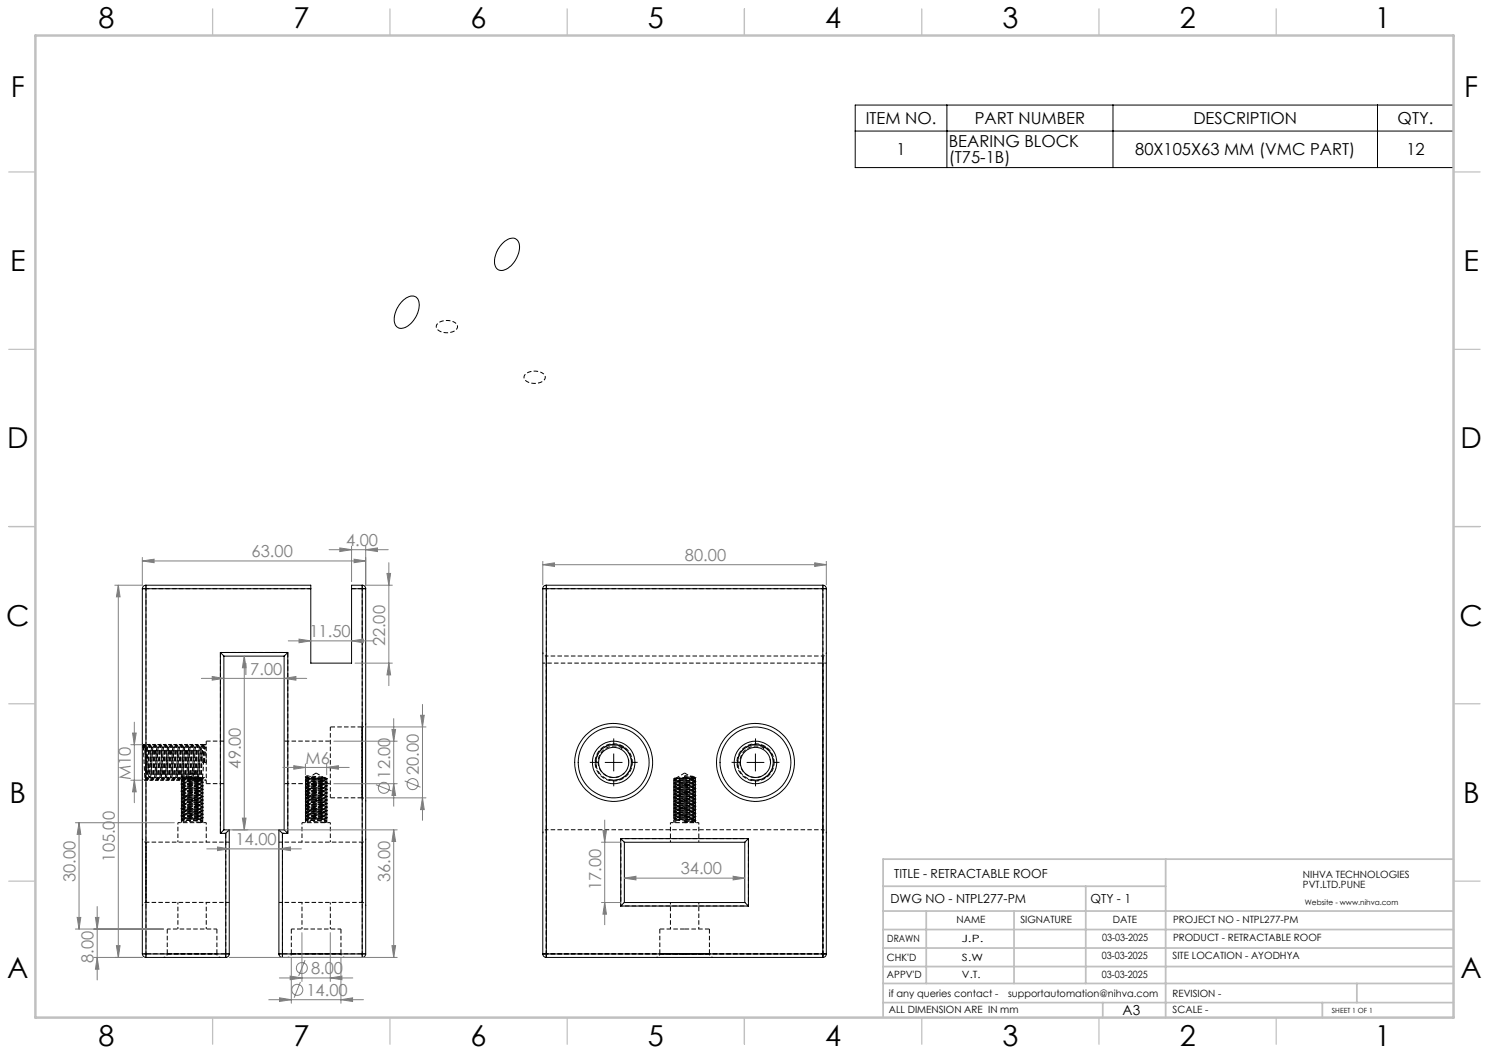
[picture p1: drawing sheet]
<svg xmlns="http://www.w3.org/2000/svg" width="420mm" height="297mm" viewBox="0 0 420 297" stroke-linecap="round" stroke-linejoin="round" font-family="sans-serif">
<g fill="none" stroke="#000" stroke-width=".28" stroke-dasharray="1.3 .6" stroke-dashoffset=".7" stroke-linecap="butt">
<path d="M128.2 90.9a4 4 0 0 0-5.1 .9 1.9 1.9 0 0 0 2.1 2 3.2 3.2 0 0 0 3.9-1.6l-.3-.7-.6-.6M152.9 105.2a4 4 0 0 0-5 .9 1.9 1.9 0 0 0 2 2 3.2 3.2 0 0 0 3.9-1.6l-.2-.7-.7-.6M154.1 166h78M81.2 184h-19M154.1 185h78M54.2 219.5l2.5-.2-5-.5M89.2 219.5l2.5-.2-5-.5M102.2 215v10v-20v10M168 215a5.1 5.1 0 0 1 7.4-4.5 5.1 5.1 0 0 1 .7 8.6 5.1 5.1 0 0 1-8-3.3v-1.3M208 215a5.1 5.1 0 0 1 7.4-4.5 5.1 5.1 0 0 1 .7 8.6 5.1 5.1 0 0 1-8-3.3v-1.3M40.2 220.3a1 1 0 0 1 .7-1M41.2 237.5v17"/>
<path d="M50.2 232v5.5M51.8 223.6l4.9 .4-5 .5 5 .5-5 .5 5 .5-5 .5 5 .5-5 .5 5 .5-5 .5 5 .5-5 .5 5 .5-5 .5M58.2 237.5v-5.5M85.2 232v5.5M86.8 223.6l4.9 .4-5 .5 5 .5-5 .5 5 .5-5 .5 5 .5-5 .5 5 .5-5 .5 5 .5-5 .5 5 .5-5 .5M93.2 237.5v-5.5M102.2 237.5v17M154.1 234h78M175.1 236.5v19M189.1 232v5.5M197.1 237.5v-5.5M211.1 236.5h-36"/>
<path d="M41.2 254.5v-17M50.2 254.5v7.5M85.2 254.5v7.5M102.2 254.5v-17M175.1 255.5h36M189.1 254.5v7.5M211.1 255.5v-19M58.2 262v-7.5M93.2 262v-7.5M154.1 269h78M197.1 262v-7.5M232.1 269h-78"/>
</g>
<path d="M41.2 166h46.5M58.2 215l-.4-4.2-.4 4.2M93.2 205v20M175.5 210.9a4.5 4.5 0 0 0-6.8 3.4 4.5 4.5 0 0 0 6 4.7M215.5 210.9a4.5 4.5 0 0 0-6.8 3.4 4.5 4.5 0 0 0 6 4.7M51.2 220.2l6-.5-6.1-.5M86.2 220.2l6-.5-6.1-.5" fill="none" stroke="#000" stroke-width=".28" stroke-dasharray="1.3 .6" stroke-dashoffset=".2" stroke-linecap="butt"/>
<g fill="none" stroke="#000" stroke-width=".28" stroke-dasharray="1.3 .6" stroke-dashoffset=".3" stroke-linecap="butt">
<path d="M40.4 210.4l-.2-.6M40.6 210l-.1 .6M40.8 210l-.1 .6M42.1 210l-.7 10.1M42.3 210l-.7 10.1M43.6 210l-.7 10.1M43.8 210l-.7 10.1M45.1 210l-.7 10.1M46.6 210l-.7 10.1M48.1 210l-.7 10.1M49.6 210l-.7 10.1M49.8 210l-.7 10.1"/>
<path d="M51.1 210l-.7 10.1M52.6 210l-.7 10.1M54.1 210l-.7 10.1M54.2 219.5l-2.5 .3M54.2 219.5h-2.5M55.6 210l-.7 10.1M56.7 219.5h-2.5M57.1 210l-.7 10.1M57.3 210l-.7 10.1M58.2 209v12M89.2 219.5l-2.5 .3M89.2 219.5h-2.5"/>
<path d="M91.7 219.5h-2.5M178.4 215a5.3 5.3 0 0 0-7.7-4.6 5.3 5.3 0 0 0-.6 8.9 5.3 5.3 0 0 0 8.2-3.5l.1-.8M193.1 219.5l2.5 .3M218.4 215a5.2 5.2 0 0 0-7.7-4.6 5.2 5.2 0 0 0-.6 8.9 5.2 5.2 0 0 0 8.2-3.5l.1-.8M41.2 237.5h23.5M41.4 220.1l-.8-10.1M41.6 220.1l-.8-10.1M42.9 220.1l-.8-10.1M44.4 220.1l-.8-10.1M44.6 220l-.7-10M45.9 220.1l-.8-10.1M46.1 220.1l-.7-10.1"/>
<path d="M47.4 220.1l-.8-10.1M48.9 220.1l-.8-10.1M49.1 220.1l-.7-10.1M50.4 220.1l-.8-10.1M51.2 231.2l6-.5-6-.5M51.2 230.2l6-.5-5.9-.4M51.2 229.2l6-.5-5.9-.4M51.2 228.2l6-.5-6-.5M51.2 227.2l6-.5-5.9-.4M51.2 226.2l6-.5-5.9-.4M51.2 225.2l6-.5-6-.5M51.2 224.2l6-.5-6-.5"/>
<path d="M51.2 223.2l6-.5-6-.5M51.2 222.2l6-.5-6-.5M51.2 221.2l6-.5-5.9-.4M51.2 231.1l6-.5-6-.5M51.2 230.1l6-.5-6.1-.5M51.2 229.1l6-.5-6-.5M51.2 228.1l6-.5-6.1-.5M51.2 227.1l6-.5-6.1-.5M51.2 226.1l6-.5-6.1-.5M51.2 225.1l6-.5-6.1-.5M51.2 224.1l6-.5-6-.5M51.2 223.1l6-.5-6.1-.5"/>
<path d="M51.2 222.1l6-.5-6-.5M51.2 221.1l6-.5-6.1-.5M51.2 220.1l6-.5-6.1-.5M51.9 220.1l-.8-10.1M52.1 220.1l-.7-10.1M53.4 220.1l-.8-10.1M53.6 220.1l-.7-10.1M54.9 220.1l-.8-10.1M55.1 220l-.8-10M56.4 220.1l-.8-10.1M56.6 220.1l-.7-10.1M78.7 237.5h23.5"/>
<path d="M86.2 231.2l6-.5-5.9-.4M86.2 230.2l6-.5-5.9-.4M86.2 229.2l6-.5-5.9-.4M86.2 228.2l6-.5-5.9-.4M86.2 227.2l6-.5-5.9-.4M86.2 226.2l6-.5-5.9-.4M86.2 225.2l6-.5-5.9-.4M86.2 224.2l6-.5-5.9-.4M86.2 223.2l6-.5-5.9-.4M86.2 222.2l6-.5-5.9-.4M86.2 221.2l6-.5-5.9-.4M86.2 231.1l6-.5-6.1-.5"/>
<path d="M86.2 230.1l6-.5-6.1-.5M86.2 229.1l6-.5-6.1-.5M86.2 228.1l6-.5-6.1-.5M86.2 227.1l6-.5-6.1-.5M86.2 226.1l6-.5-6.1-.5M86.2 225.1l6-.5-6.1-.5M86.2 224.1l6-.5-6.1-.5M86.2 223.1l6-.5-6.1-.5M86.2 222.1l6-.5-6.1-.5M86.2 221.1l6-.5-6.1-.5M86.2 220.1l6-.5-6.1-.5M154.1 234v35"/>
<path d="M195.6 231l-2.5 .3M232.1 234v35M41.2 254.5h23.5M78.7 254.5h23.5M61.2 262h-14M96.2 262h-14M154.1 269v-35M232.1 269v-35"/>
</g>
<g fill="none" stroke="#000" stroke-width=".28" stroke-dasharray="1.3 .6" stroke-linecap="butt">
<path d="M40.3 210.9l.1-.5M40.3 210.9l.2-.3M40.4 210.4l.5 8.9M40.5 210.6h.2M40.6 210h-.4M40.6 210l-.2 .4M40.8 210h-.2M41.3 210.8l-.1 .5M41.7 210.8h-.4M42.1 219.3h.3M42.3 210h-.2M42.5 219.3h-.1"/>
<path d="M43.2 210.8h-.4M43.6 219.3h.3M43.8 210h-.2M44 219.3h-.1M44.7 210.8h-.4M45.1 219.3h.3M45.1 215.5v-.5M45.3 210h-.2M46.2 210.8h-.4M46.6 219.3h.3M46.8 210h-.2M47 219.3h-.1"/>
<path d="M47.3 215v.5M47.7 210.8h-.4M48.1 219.3h.3M48.3 210h-.2M48.8 215v.5M49.2 210.8h-.4M49.6 219.3h.3M49.8 210h-.2M50.7 210.8h-.4M51.1 219.3h.3M51.1 219.2l.6 .3M51.1 219.1v.1"/>
<path d="M51.3 210h-.2M51.7 218.8l-.6 .3M51.7 219.5v.3M51.7 219.8l-.6 .3M52.2 210.8h-.4M52.6 219.3h.3M52.8 210h-.2M53.7 210.8h-.4M54.1 219.3h.3M54.3 210h-.2M54.5 219.3h-.1M55.2 210.8h-.4"/>
<path d="M55.6 219.3h.3M55.8 210h-.2M56.7 219.5v-.2M56.7 210.8h-.4M56.9 219.5l-.5-.3M57.2 219.6v-.1M57.2 219.7v-.1M57.3 210h-.2M57.5 215l-.4-5M57.5 215h-.4M57.7 215l-.3-5M57.7 215h-.2"/>
<path d="M58.2 215h-.5M58.2 210.8h-.4M63.2 209h-5M86.1 219.2l.6 .3M86.1 219.1v.1M86.7 218.8l-.6 .3M86.7 219.5v.3M86.7 219.8l-.6 .3M91.7 219.5v-.2M91.9 219.5l-.5-.3M92.2 219.6v-.1M92.2 219.7v-.1"/>
<path d="M175.7 218.4l.4-.3M177.4 215l-.1 .3M190.1 219.8v.2M190.1 220l.5 .3M190.1 219.8v-.3M190.6 219.5l5 .5M190.6 219.5l-.5 .3M190.6 219.5l5-.5M195.6 219.8l-5 .5M195.6 219.8l.5-.3M195.6 219.5h-5M195.6 219.5v-.5"/>
<path d="M196.1 219.3l-.5-.3M196.2 219.5h-.1M196.2 219.5v-.2M208.9 215v-.5M215.7 218.4l.4-.3M217.4 215l-.1 .3M41.4 220.1h.2M42.9 220.1h.2M44.4 220.1h.2M45.9 220.1h.2M47.4 220.1h.2M48.9 220.1h.2"/>
<path d="M50.4 220.1h.2M51.1 230.1v.1M51.1 229.1v.1M51.1 228.1v.1M51.1 227.1v.1M51.1 226.1v.1M51.1 225.1v.1M51.1 224.1v.1M51.1 223.1v.1M51.1 222.1v.1M51.1 221.1v.1M51.1 220.1v.1"/>
<path d="M51.1 231.1v.1M51.1 230.2l.6 .3M51.1 229.2l.6 .3M51.1 228.2l.6 .3M51.1 227.2l.6 .3M51.1 226.2l.6 .3M51.1 225.2l.6 .3M51.1 224.2l.6 .3M51.1 223.2l.6 .3M51.1 222.2l.6 .3M51.1 221.2l.6 .3M51.1 220.2l.6 .3"/>
<path d="M51.1 231.2l.6 .3M51.2 220.1v-.6M51.7 231.5v.5M51.7 230.5v.3M51.7 229.5v.3M51.7 228.5v.3M51.7 227.5v.3M51.7 226.5v.3M51.7 225.5v.3M51.7 224.5v.3M51.7 223.5v.3M51.7 222.5v.3"/>
<path d="M51.7 221.5v.3M51.7 220.5v.3M51.7 229.8l-.6 .3M51.7 228.8l-.6 .3M51.7 227.8l-.6 .3M51.7 226.8l-.6 .3M51.7 225.8l-.6 .3M51.7 224.8l-.6 .3M51.7 223.8l-.6 .3M51.7 222.8l-.6 .3M51.7 221.8l-.6 .3M51.7 220.8l-.6 .3"/>
<path d="M51.7 230.8l-.6 .3M51.7 230.8l5 .5M51.9 220.1h.2M53.4 220.1h.2M54.9 220.1h.2M56.4 220.1h.2M56.4 230.1l.5-.3M56.4 229.1l.5-.3M56.4 228.1l.5-.3M56.4 227.1l.5-.3M56.4 226.1l.5-.3M56.4 225.1l.5-.3"/>
<path d="M56.4 224.1l.5-.3M56.4 223.1l.5-.3M56.4 222.1l.5-.3M56.4 221.1l.5-.3M56.4 220.1l.5-.3M56.4 231.1l.5-.3M56.7 232l.5-.3M56.7 220.3v-.3M56.7 221.3v-.3M56.7 222.3v-.3M56.7 223.3v-.3M56.7 224.3v-.3"/>
<path d="M56.7 225.3v-.3M56.7 226.3v-.3M56.7 227.3v-.3M56.7 228.3v-.3M56.7 229.3v-.3M56.7 230.3v-.3M56.7 231.3v-.3M56.9 230.5l-.5-.3M56.9 229.5l-.5-.3M56.9 228.5l-.5-.3M56.9 227.5l-.5-.3M56.9 226.5l-.5-.3"/>
<path d="M56.9 225.5l-.5-.3M56.9 224.5l-.5-.3M56.9 223.5l-.5-.3M56.9 222.5l-.5-.3M56.9 221.5l-.5-.3M56.9 220.5l-.5-.3M56.9 231.5l-.5-.3M57.2 232v-.3M57.2 231.7v-.1M57.2 231.6l-.5-.3M57.2 230.7v-.1M57.2 229.7v-.1"/>
<path d="M57.2 228.7v-.1M57.2 227.7v-.1M57.2 226.7v-.1M57.2 225.7v-.1M57.2 224.7v-.1M57.2 223.7v-.1M57.2 222.7v-.1M57.2 221.7v-.1M57.2 220.7v-.1M58.2 221h5M86.1 230.1v.1M86.1 229.1v.1"/>
<path d="M86.1 228.1v.1M86.1 227.1v.1M86.1 226.1v.1M86.1 225.1v.1M86.1 224.1v.1M86.1 223.1v.1M86.1 222.1v.1M86.1 221.1v.1M86.1 220.1v.1M86.1 231.1v.1M86.1 230.2l.6 .3M86.1 229.2l.6 .3"/>
<path d="M86.1 228.2l.6 .3M86.1 227.2l.6 .3M86.1 226.2l.6 .3M86.1 225.2l.6 .3M86.1 224.2l.6 .3M86.1 223.2l.6 .3M86.1 222.2l.6 .3M86.1 221.2l.6 .3M86.1 220.2l.6 .3M86.1 231.2l.6 .3M86.2 220.1v-.6M86.7 231.5v.5"/>
<path d="M86.7 230.5v.3M86.7 229.5v.3M86.7 228.5v.3M86.7 227.5v.3M86.7 226.5v.3M86.7 225.5v.3M86.7 224.5v.3M86.7 223.5v.3M86.7 222.5v.3M86.7 221.5v.3M86.7 220.5v.3M86.7 229.8l-.6 .3"/>
<path d="M86.7 228.8l-.6 .3M86.7 227.8l-.6 .3M86.7 226.8l-.6 .3M86.7 225.8l-.6 .3M86.7 224.8l-.6 .3M86.7 223.8l-.6 .3M86.7 222.8l-.6 .3M86.7 221.8l-.6 .3M86.7 220.8l-.6 .3M86.7 230.8l-.6 .3M86.7 230.8l5 .5M91.4 230.1l.5-.3"/>
<path d="M91.4 229.1l.5-.3M91.4 228.1l.5-.3M91.4 227.1l.5-.3M91.4 226.1l.5-.3M91.4 225.1l.5-.3M91.4 224.1l.5-.3M91.4 223.1l.5-.3M91.4 222.1l.5-.3M91.4 221.1l.5-.3M91.4 220.1l.5-.3M91.4 231.1l.5-.3M91.7 232l.5-.3"/>
<path d="M91.7 220.3v-.3M91.7 221.3v-.3M91.7 222.3v-.3M91.7 223.3v-.3M91.7 224.3v-.3M91.7 225.3v-.3M91.7 226.3v-.3M91.7 227.3v-.3M91.7 228.3v-.3M91.7 229.3v-.3M91.7 230.3v-.3M91.7 231.3v-.3"/>
<path d="M91.9 230.5l-.5-.3M91.9 229.5l-.5-.3M91.9 228.5l-.5-.3M91.9 227.5l-.5-.3M91.9 226.5l-.5-.3M91.9 225.5l-.5-.3M91.9 224.5l-.5-.3M91.9 223.5l-.5-.3M91.9 222.5l-.5-.3M91.9 221.5l-.5-.3M91.9 220.5l-.5-.3M91.9 231.5l-.5-.3"/>
<path d="M92.2 232v-.3M92.2 231.6l-.5-.3M92.2 231.7v-.1M92.2 230.7v-.1M92.2 229.7v-.1M92.2 228.7v-.1M92.2 227.7v-.1M92.2 226.7v-.1M92.2 225.7v-.1M92.2 224.7v-.1M92.2 223.7v-.1M92.2 222.7v-.1"/>
<path d="M92.2 221.7v-.1M92.2 220.7v-.1M190.1 229.8v.2M190.1 228.8v.2M190.1 227.8v.2M190.1 226.8v.2M190.1 225.8v.2M190.1 224.8v.2M190.1 223.8v.2M190.1 222.8v.2M190.1 221.8v.2M190.1 220.8v.2"/>
<path d="M190.1 230.8v.2M190.1 230l.5 .3M190.1 229l.5 .3M190.1 228l.5 .3M190.1 227l.5 .3M190.1 226l.5 .3M190.1 225l.5 .3M190.1 224l.5 .3M190.1 223l.5 .3M190.1 222l.5 .3M190.1 221l.5 .3M190.1 231l.5 .3"/>
<path d="M190.6 230.3v.2M190.6 229.3v.2M190.6 228.3v.2M190.6 227.3v.2M190.6 226.3v.2M190.6 225.3v.2M190.6 224.3v.2M190.6 223.3v.2M190.6 222.3v.2M190.6 221.3v.2M190.6 220.3v.2M190.6 229.5l-.5 .3"/>
<path d="M190.6 228.5l-.5 .3M190.6 227.5l-.5 .3M190.6 226.5l-.5 .3M190.6 225.5l-.5 .3M190.6 224.5l-.5 .3M190.6 223.5l-.5 .3M190.6 222.5l-.5 .3M190.6 221.5l-.5 .3M190.6 220.5l-.5 .3M190.6 230.5l-.5 .3M190.6 220.3l5 .5M190.6 221.3l5 .5"/>
<path d="M190.6 222.3l5 .5M190.6 223.3l5 .5M190.6 224.3l5 .5M190.6 225.3l5 .5M190.6 226.3l5 .5M190.6 227.3l5 .5M190.6 228.3l5 .5M190.6 229.3l5 .5M190.6 230.3l5 .5M190.6 231.3l5 .5M193.1 231.7v-.1M193.1 231.6v-.3"/>
<path d="M193.1 232v-.3M195.6 220.8l-5 .5M195.6 221.8l-5 .5M195.6 222.8l-5 .5M195.6 223.8l-5 .5M195.6 224.8l-5 .5M195.6 225.8l-5 .5M195.6 226.8l-5 .5M195.6 227.8l-5 .5M195.6 228.8l-5 .5M195.6 229.8l-5 .5M195.6 230.8l-5 .5"/>
<path d="M195.6 230.8l.5-.3M195.6 229.8l.5-.3M195.6 228.8l.5-.3M195.6 227.8l.5-.3M195.6 226.8l.5-.3M195.6 225.8l.5-.3M195.6 224.8l.5-.3M195.6 223.8l.5-.3M195.6 222.8l.5-.3M195.6 221.8l.5-.3M195.6 220.8l.5-.3M195.6 231.8l.5-.3"/>
<path d="M195.6 220v-.2M195.6 221v-.2M195.6 222v-.2M195.6 223v-.2M195.6 224v-.2M195.6 225v-.2M195.6 226v-.2M195.6 227v-.2M195.6 228v-.2M195.6 229v-.2M195.6 230v-.2M195.6 231v-.2"/>
<path d="M195.6 232v-.2M196.1 232v-.5M196.1 230.3l-.5-.3M196.1 229.3l-.5-.3M196.1 228.3l-.5-.3M196.1 227.3l-.5-.3M196.1 226.3l-.5-.3M196.1 225.3l-.5-.3M196.1 224.3l-.5-.3M196.1 223.3l-.5-.3M196.1 222.3l-.5-.3M196.1 221.3l-.5-.3"/>
<path d="M196.1 220.3l-.5-.3M196.1 231.3l-.5-.3M196.2 231.5h-.1M196.2 230.5h-.1M196.2 229.5h-.1M196.2 228.5h-.1M196.2 227.5h-.1M196.2 226.5h-.1M196.2 225.5h-.1M196.2 224.5h-.1M196.2 223.5h-.1M196.2 222.5h-.1"/>
<path d="M196.2 221.5h-.1M196.2 220.5h-.1M196.2 230.5v-.2M196.2 229.5v-.2M196.2 228.5v-.2M196.2 227.5v-.2M196.2 226.5v-.2M196.2 225.5v-.2M196.2 224.5v-.2M196.2 223.5v-.2M196.2 222.5v-.2M196.2 221.5v-.2"/>
<path d="M196.2 220.5v-.2M196.2 231.5v-.2M47.2 269h14h-14M47.2 262v7M61.2 269v-7M82.2 269h14h-14M82.2 262v7M96.2 269v-7M186.1 262v7M193.1 269h7h-14h7M193.1 262h-7M200.1 262h-7"/>
<path d="M200.1 269v-7"/>
</g>
<g fill="none" stroke="#000" stroke-width=".28" stroke-dasharray="1.3 .6" stroke-dashoffset=".5" stroke-linecap="butt">
<path d="M41.2 166v-1M41.2 166h-1M102.2 166h1M102.2 166v-1M154.1 165v1M154.1 166h-1M232.1 166v-1M233.1 166h-1M40.9 219.3l.5 .8M41 219.3l.2-2.2M41.2 211.3l-.9-.4M41.3 215l-.1 2.1"/>
<path d="M41.3 210.8l-.5-.8M42.1 210l-.4 .8M42.4 219.3l.5 .8M42.8 210.8l-.4-.8M43.6 210l-.4 .8M43.9 219.3l.5 .8M44.3 210.8l-.4-.8M45.1 210l-.4 .8M45.4 219.3l.5 .8M45.8 210.8l-.4-.8M46.6 210l-.4 .8M46.9 219.3l.5 .8"/>
<path d="M47.3 210.8l-.4-.8M48.1 210l-.4 .8M48.4 219.3l.5 .8M48.8 210.8l-.4-.8M49.6 210l-.4 .8M49.9 219.3l.5 .8M50.3 210.8l-.4-.8M51.1 210l-.4 .8M51.4 219.3l.5 .8M51.8 210.8l-.4-.8M52.6 210l-.4 .8M52.9 219.3l.5 .8"/>
<path d="M53.3 210.8l-.4-.8M54.1 210l-.4 .8M54.4 219.3l.5 .8M54.8 210.8l-.4-.8M55.6 210l-.4 .8M55.9 219.3l.5 .8M56.3 210.8l-.4-.8M57.1 210l-.4 .8M57.2 219.5h-6M57.8 210.8l-.4-.8M92.2 219.5h-6M177.2 214l.2 1"/>
<path d="M190.1 220l6-.5M190.1 219.8l6-.5M196.1 219.5h-6M217.2 214l.2 1M41.6 220.1l.5-.8M43.1 220.1l.5-.8M44.6 220.1l.5-.8M46.1 220.1l.5-.8M47.6 220.1l.5-.8M49.1 220.1l.5-.8M50.6 220.1l.5-.8M52.1 220.1l.5-.8"/>
<path d="M53.6 220.1l.5-.8M55.1 220.1l.5-.8M56.6 220.1l.5-.8M190.1 231l6-.5M190.1 230l6-.5M190.1 229l6-.5M190.1 228l6-.5M190.1 227l6-.5M190.1 226l6-.5M190.1 225l6-.5M190.1 224l6-.5M190.1 223l6-.5"/>
<path d="M190.1 222l6-.5M190.1 221l6-.5M190.1 232v-1M190.1 230.8l6-.5M190.1 229.8l6-.5M190.1 228.8l6-.5M190.1 227.8l6-.5M190.1 226.8l6-.5M190.1 225.8l6-.5M190.1 224.8l6-.5M190.1 223.8l6-.5M190.1 222.8l6-.5"/>
<path d="M190.1 221.8l6-.5M190.1 220.8l6-.5M193.1 232h-4M196 231.3l-5.9-.4M196 230.3l-5.9-.4M196 229.3l-5.9-.5M196 228.3l-5.9-.4M196 227.3l-5.9-.5M196 226.3l-5.9-.4M196 223.3l-5.9-.5M196 222.3l-5.9-.5M196 221.3l-5.9-.4"/>
<path d="M196 220.3l-5.9-.4M196 231.4l-5.9-.4M196 230.4l-5.9-.4M196 229.4l-5.9-.4M196 228.4l-5.9-.4M196 227.4l-5.9-.4M196 226.4l-5.9-.4M196 225.4l-5.9-.4M196 224.4l-5.9-.4M196 223.4l-5.9-.4M196 222.4l-5.9-.4M196 221.4l-5.9-.4"/>
<path d="M196 220.4l-5.9-.4M196.1 225.3l-6-.5M196.1 224.3l-6-.4M197.1 232h-4M41.2 269h-1M41.2 269v1M63.7 270v-1M64.7 269h-1M78.7 269h1M79.7 269v1M102.2 269h1M102.2 269v1"/>
<path d="M153.1 269h1M154.1 270v-1M154.1 269v1M154.1 269h-1M232.1 269v1M232.1 269h1M232.1 270v-1M233.1 269h-1"/>
</g>
<g fill="none" stroke="#000" stroke-width=".28" stroke-dasharray="1.3 .6" stroke-dashoffset=".6" stroke-linecap="butt">
<path d="M102.2 166v103M232.1 166v103M153.1 187h80M41.2 211.3v5.8M42.1 210h-1.2M42.8 215l-.4 4.3-.7-8.5-.4 4.2M43.6 210h-1.2M43.9 215l-.3 4.3-.8-8.5-.4 4.2M44.3 215l-.4 4.3-.7-8.5-.4 4.2M45.1 210h-1.2M45.4 215l-.3 4.3-.8-8.5-.4 4.2M45.8 215l-.4 4.3-.7-8.5-.4 4.2"/>
<path d="M46.6 210h-1.2M46.9 215l-.3 4.3-.8-8.5-.4 4.2M47.3 215l-.4 4.3-.7-8.5-.4 4.2M48.1 210h-1.2M48.4 215l-.3 4.3-.8-8.5-.4 4.2M48.8 215l-.4 4.3-.7-8.5-.4 4.2M49.6 210h-1.2M49.9 215l-.3 4.3-.8-8.5-.4 4.2M50.3 215l-.4 4.3-.7-8.5-.4 4.2M51.1 210h-1.2M51.4 215l-.3 4.3-.8-8.5-.4 4.2M51.8 215l-.4 4.3-.7-8.5-.4 4.2"/>
<path d="M52.6 210h-1.2M52.9 215l-.3 4.3-.8-8.5-.4 4.2M53.3 215l-.4 4.3-.7-8.5-.4 4.2M54.1 210h-1.2M54.4 215l-.3 4.3-.8-8.5-.4 4.2M54.8 215l-.4 4.3-.7-8.5-.4 4.2M55.6 210h-1.2M55.9 215l-.3 4.3-.8-8.5-.4 4.2M56.3 215l-.4 4.3-.7-8.5-.4 4.2M57.1 219.3h1.1M57.1 210h-1.2M57.4 215l-.3 4.3-.8-8.5-.4 4.2"/>
<path d="M41.4 220h-1.2M42.9 220h-1.3M44.4 220h-1.3M45.9 220h-1.3M47.4 220h-1.3M48.9 220h-1.3M50.4 220h-1.3M51.9 220h-1.3M53.4 220h-1.3M54.9 220h-1.3M56.4 220h-1.3M41.2 269v-103"/>
<path d="M154.1 269v-103"/>
</g>
<g fill="none" stroke="#000" stroke-width=".28" stroke-dasharray="1.3 .6" stroke-dashoffset="-.1" stroke-linecap="butt">
<path d="M62.2 184v51M154.1 185v49M232.1 185v49M42.4 215l-.3 4.3-.8-8.5M51.8 219.6l4.9 .4-5 .5 5 .5-5 .5 5 .5-5 .5M86.8 219.6l4.9 .4-5 .5 5 .5-5 .5 5 .5-5 .5M93.2 209h-13M102.2 205h-9M80.2 221h13M81.2 235v-51M93.2 225h9M154.1 234v-49"/>
<path d="M232.1 234v-49M63.7 269h-22.5M102.2 269h-22.5"/>
</g>
<g fill="none" stroke="#000" stroke-width=".28" stroke-dasharray="1.3 .6" stroke-dashoffset=".4" stroke-linecap="butt">
<path d="M40.7 210.6l.5 .7M45.3 210l-.7 10M46.8 210l-.7 10M48.3 210.1l-.7 9.9M51.3 210l-.7 10.1M51.7 219.5v-.7M51.7 219.8l5 .5-5 .5M52.8 210l-.7 10M54.3 210l-.7 10M55.8 210.1l-.7 9.9M56.7 210.8l-.4 4.2M57.1 215l-.4-4.2"/>
<path d="M58.2 210h-.8M86.7 219.5v-.7M86.7 219.8l5 .5-5 .5M168.9 215h-.9M175.6 210.6l-.4 .7M193.1 219.5v-.7M195.5 219l-2.4-.2M208.9 215h-.9M215.6 210.6l-.4 .7M43.1 220.1l-.7-10.1M47.6 220l-.7-10M50.6 220.1l-.7-10.1"/>
<path d="M51.2 232v-.8M51.2 231.1v-.9M51.2 230.1v-.9M51.2 229.1v-.9M51.2 228.1v-.9M51.2 227.1v-.9M51.2 226.1v-.9M51.2 225.1v-.9M51.2 224.1v-.9M51.2 223.1v-.9M51.2 222.1v-.9M51.2 221.1v-.9"/>
<path d="M51.7 220.8l5 .5-5 .5M51.7 221.8l5 .5-5 .5M51.7 222.8l5 .5-5 .5M51.7 223.8l5 .5-5 .5M51.7 224.8l5 .5-5 .5M51.7 225.8l5 .5-5 .5M51.7 226.8l5 .5-5 .5M51.7 227.8l5 .5-5 .5M51.7 228.8l5 .5-5 .5M51.7 229.8l5 .5-5 .5M51.8 222.6l4.9 .4-5 .5M56.7 231.3v.7"/>
<path d="M57.2 231.6v-.9M57.2 230.6v-.9M57.2 229.6v-.9M57.2 228.6v-.9M57.2 227.6v-.9M57.2 226.6v-.9M57.2 225.6v-.9M57.2 224.6v-.9M57.2 223.6v-.9M57.2 222.6v-.9M57.2 221.6v-.9M57.2 220.6v-.9"/>
<path d="M57.2 231.7l-6-.5M57.2 231.6l-6.1-.5M58.2 232h-8M86.2 232v-.8M86.2 231.1v-.9M86.2 230.1v-.9M86.2 229.1v-.9M86.2 228.1v-.9M86.2 227.1v-.9M86.2 226.1v-.9M86.2 225.1v-.9M86.2 224.1v-.9"/>
<path d="M86.2 223.1v-.9M86.2 222.1v-.9M86.2 221.1v-.9M86.7 220.8l5 .5-5 .5M86.7 221.8l5 .5-5 .5M86.7 222.8l5 .5-5 .5M86.7 223.8l5 .5-5 .5M86.7 224.8l5 .5-5 .5M86.7 225.8l5 .5-5 .5M86.7 226.8l5 .5-5 .5M86.7 227.8l5 .5-5 .5M86.7 228.8l5 .5-5 .5"/>
<path d="M86.7 229.8l5 .5-5 .5M86.8 222.6l4.9 .4-5 .5M91.7 231.3v.7M92.2 231.6v-.9M92.2 230.6v-.9M92.2 229.6v-.9M92.2 228.6v-.9M92.2 227.6v-.9M92.2 226.6v-.9M92.2 225.6v-.9M92.2 224.6v-.9M92.2 223.6v-.9"/>
<path d="M92.2 222.6v-.9M92.2 221.6v-.9M92.2 220.6v-.9M92.2 231.6l-6.1-.5M92.2 231.7l-6-.5M93.2 232h-8M190.1 230.8v-.8M190.1 229.8v-.8M190.1 228.8v-.8M190.1 227.8v-.8M190.1 226.8v-.8M190.1 225.8v-.8"/>
<path d="M190.1 224.8v-.8M190.1 223.8v-.8M190.1 222.8v-.8M190.1 221.8v-.8M190.1 220.8v-.8M190.6 231.3v.7M195.6 231.8l-2.5 .2M195.6 220l-5 .5 5 .5M195.6 221l-5 .5 5 .5M195.6 222l-5 .5 5 .5M195.6 223l-5 .5 5 .5M195.6 224l-5 .5 5 .5"/>
<path d="M195.6 225l-5 .5 5 .5M195.6 226l-5 .5 5 .5M195.6 227l-5 .5 5 .5M195.6 228l-5 .5 5 .5M195.6 229l-5 .5 5 .5M195.6 230l-5 .5 5 .5M196.1 231.3v-.8M196.1 230.3v-.8M196.1 229.3v-.8M196.1 228.3v-.8M196.1 227.3v-.8M196.1 226.3v-.8"/>
<path d="M196.1 225.3v-.8M196.1 224.3v-.8M196.1 223.3v-.8M196.1 222.3v-.8M196.1 221.3v-.8M196.1 220.3v-.8"/>
</g>
<g fill="none" stroke="#000" stroke-width=".28" stroke-dasharray="1.3 .6" stroke-dashoffset=".8" stroke-linecap="butt">
<path d="M153.1 184a1 1 0 0 0 1 1M232.1 185a1 1 0 0 0 1-1M103.2 204a1 1 0 0 1-1 1M41.2 237.5a1 1 0 0 1-1-1M58.2 220h-1.6M62.2 235h1.5M79.7 235h1.5M102.2 225a1 1 0 0 1 1 1M103.2 236.5a1 1 0 0 1-1 1M153.1 235a1 1 0 0 1 1-1M232.1 234a1 1 0 0 1 1 1M40.2 255.5a1 1 0 0 1 1-1"/>
<path d="M102.2 254.5a1 1 0 0 1 1 1M47.2 269a1 1 0 0 1-1 1M62.2 270a1 1 0 0 1-1-1M82.2 269a1 1 0 0 1-1 1M97.2 270a1 1 0 0 1-1-1M186.1 269a1 1 0 0 1-1 1M201.1 270a1 1 0 0 1-1-1"/>
</g>
<path d="M51.8 230.6l4.9 .4-5 .5 5 .5M63.7 235v34M86.8 230.6l4.9 .4-5 .5 5 .5M79.7 269v-34" fill="none" stroke="#000" stroke-width=".28" stroke-dasharray="1.3 .6" stroke-dashoffset="-.2" stroke-linecap="butt"/>
<path d="M99.2 166h3M54.2 218l-2.5 1.5M56.7 219.5l-2.5-1.5M89.2 218l-2.5 1.5M91.7 219.5l-2.5-1.5M193.1 218l-2.5 1.5M195.6 219.5l-2.5-1.5M196 219.3l-2.9-.2M196 219.4l-2.9-.2M193.1 231.7l3-.2M193.1 231.6l3-.3" fill="none" stroke="#000" stroke-width=".28" stroke-dasharray="1.3 .6" stroke-dashoffset=".1" stroke-linecap="butt"/>
<g fill="none" stroke="#000" stroke-width=".28">
<path d="M241.2 29.6h168.8v17.7h-168.8zM241.2 37h168.8M267.1 29.6v17.7M313.9 29.6v17.7M388.5 29.6v17.7M141.9 68.5a2.87 2.87 0 0 1 4.1-.7 5.8 5.8 0 0 1-1.3 6.6 3.6 3.6 0 0 1-4.3 1.6 4.4 4.4 0 0 1-.2-5.2zM113.1 85.3a3.4 3.4 0 0 1 4.3-1.4 4.9 4.9 0 0 1-.3 5.8 4.6 4.6 0 0 1-4.7 2.8 3.4 3.4 0 0 1-.8-4.5l.5-1.1zM40.1 166h1.1M40.1 166v103.1M41.2 165.1v.9M41.2 165.1h46.5v.9M41.2 165.1a1.02 1.02 0 0 0-1.1 .9"/>
<path d="M41.2 166h46.5M41.2 166v103.1M87.7 166v21h11.5v-21M99.2 166h3M102.2 165.1v.9M102.2 165.1h-3v.9M102.2 166h1M102.2 165.1a.96 .96 0 0 1 1 .9M102.2 166v103.1M103.2 166v103.1M153.1 166h1M153.1 166v103.1"/>
<path d="M154.1 165.1v.9M154.1 165.1a.96 .96 0 0 0-1 .9M154.1 166h78M154.1 165.1h78M154.1 166v103.1M232.1 166h1M232.1 165.1v.9M232.1 165.1a.96 .96 0 0 1 1 .9M232.1 166v103.1M233.1 166v103.1M62.2 184l.9 1.1M62.2 184h19"/>
<path d="M62.2 184v51.1M63.1 185.1v49M63.1 185.1h17.1M80.2 185.1v49M81.2 184l-1 1.1M81.2 184v51.1M168.3 216.4a5 5 0 0 1 4.4-6.3 5 5 0 0 1 5.4 5.4 5 5 0 0 1-6.3 4.4M170.6 215h5M173.1 212.5v5.1M208.3 216.4a5 5 0 0 1 4.4-6.3 5 5 0 0 1 5.4 5.4 5 5 0 0 1-6.3 4.4M210.6 215h5M213.1 212.5v5.1"/>
<path d="M62.2 235.1h1.5M63.1 234.1l-.9 1M63.1 234.1h1.6M63.7 235.1v34M64.7 234.1l-1 1M64.7 234.1v35M78.7 234.1l1 1M78.7 234.1h1.5M78.7 234.1v35M79.7 235.1v34M79.7 235.1h1.5M80.2 234.1l1 1"/>
<path d="M175.1 236.5l1 1.1M175.1 236.5v19M175.1 236.5h36M176.1 237.6h34M176.1 237.6v17M210.1 237.6v17M211.1 236.5l-1 1.1M211.1 236.5v19M175.1 255.5h36M176.1 254.6l-1 .9M176.1 254.6h34M210.1 254.6l1 .9"/>
<path d="M40.1 269.1h1.1M40.1 269.1a1.02 1.02 0 0 0 1.1 .9M41.2 269.1v.9M41.2 269.1h22.5M41.2 270h22.5M63.7 269.1h1M63.7 269.1v.9M64.7 269.1a.96 .96 0 0 1-1 .9M78.7 269.1h1M78.7 269.1a.96 .96 0 0 0 1 .9M79.7 269.1v.9M79.7 269.1h22.5"/>
<path d="M79.7 270h22.5M102.2 269.1v.9M102.2 269.1h1M103.2 269.1a.96 .96 0 0 1-1 .9M153.1 269.1a.96 .96 0 0 0 1 .9M153.1 269.1h1M154.1 269.1v.9M154.1 269.1h78M154.1 270h78M232.1 269.1h1M232.1 269.1v.9M233.1 269.1a.96 .96 0 0 1-1 .9"/>
<circle cx="173.1" cy="215" r="4.2"/>
<circle cx="173.1" cy="215" r="10"/>
<circle cx="173.1" cy="215" r="11"/>
<circle cx="173.1" cy="215" r="6"/>
<circle cx="213.1" cy="215" r="10"/>
<circle cx="213.1" cy="215" r="4.2"/>
<circle cx="213.1" cy="215" r="6"/>
<circle cx="213.1" cy="215" r="11"/>
</g>
<path d="M175.6 210.6h.1M215.6 210.6h.1" fill="none" stroke="#000" stroke-width=".28" stroke-dasharray="1.3 .6"/>
<g fill="none" stroke="#808080" stroke-width=".28">
<path d="M40.1 158.2l3.4-.5v1zM40.1 157.2v7.9h-7.7M40.1 158.2h63.1M92.8 155h16.7M95.8 154.5l3.4 .5-3.4 .6zM99.2 154.1v9.9M99.9 157.7l3.3 .5-3.3 .5zM103.2 155l3.3-.5v1.1zM103.2 154.1v11h7.5M109.7 158.7v34.7M153.1 159.3l3.3-.6v1.1zM153.1 158.3v6.8"/>
<path d="M153.1 159.3h80M229.8 158.7l3.3 .6-3.3 .5zM233.1 158.3v6.8M33.4 165.1l.5 3.2h-1.1zM33.4 165.1v104.9M109.1 161.7h1.1l-.5 3.4zM56.8 191.3h29.7M59.9 190.8l3.2 .5-3.2 .5zM68.9 185.1l.5 3.2h-1zM68.9 185.1v49M80.2 191.3l3.3-.5v1zM81.3 180.8h24.2"/>
<path d="M84.3 180.3l3.4 .5-3.4 .5zM99.2 180.8l3.2-.5v1zM100.2 187h10.5M109.7 187l.5 3.4h-1.1zM119.2 198.7v32.7M36.9 210h3.2M37.4 206.8h1l-.5 3.2zM37.9 203.7v22.7M79.8 216.5h18.7M82.9 216l3.2 .5-3.2 .5zM86.1 215.5v3M92.1 216.5l3.4-.5v1z"/>
<path d="M92.1 215.5v3M94.2 209.1h17.8M103.2 205h17M110.6 205.7h1l-.5 3.4zM111.1 202.7v24.7M118.6 201.8h1.1l-.5 3.2zM21.3 232.1h27.9M22.3 232.1l.5 3.2h-1zM22.3 232.1v29.9M36.9 220.1h3.2M37.9 220.1l.5 3.2h-1zM58.3 239.4h26.7"/>
<path d="M61.3 238.9l3.4 .5-3.4 .5zM64.2 234.1h47.8M68.4 230.7h1l-.5 3.4zM78.7 239.4l3.3-.5v1zM94.2 221h17.8M103.2 225h17M106 221.3l4.5 1.8M111.1 221l.5 3.4h-1zM111.1 234.1l.5 3.2h-1zM111.1 234.1v35.9M114.2 220.3l4.4 1.7M119.2 225l.5 3.3h-1.1z"/>
<path d="M169.6 237.6h5.5M170.1 234.2h1l-.5 3.4zM170.6 231.2v29.7M21.8 258.8h1l-.5 3.2zM26.9 258.8h1l-.5 3.2zM27.4 255.7v20.7M169.6 254.6h5.5M170.6 254.6l.5 3.2h-1zM176.1 247.7l3.3-.5v1zM176.1 247.7h34M206.8 247.2l3.3 .5-3.3 .5zM21.3 262h24.8"/>
<path d="M26.4 270h13.7M27.4 270l.5 3.4h-1zM32.8 266.7h1.1l-.5 3.3zM64.7 270h47.3M78.8 275.8h20.7M81.8 275.3l3.4 .5-3.4 .5zM82.2 270v13M84.7 277l-1.7 4.4M85.2 263.1v13.7M86 270.8l-1.8 4.5M93.2 275.8l3.2-.5v1zM93.2 263.1v13.7"/>
<path d="M96.2 270v13M110.6 266.7h1l-.5 3.3zM75.8 282h26.7M78.8 281.4l3.4 .6-3.4 .5zM96.2 282l3.2-.6v1.1z"/>
<circle cx="108.3" cy="222.2" r="1.56"/>
<circle cx="116.4" cy="221.2" r="1.55"/>
<circle cx="83.9" cy="279.2" r="1.55"/>
<circle cx="85.2" cy="273" r="1.55"/>
</g>
<path d="M168.1 215h-1.7M173.1 210v-1.7M178.1 215h1.8M208.1 215h-1.7M213.1 210v-1.7M218.1 215h1.8M173.1 220v1.8M213.1 220v1.8" fill="none" stroke="#000" stroke-width=".28" stroke-dasharray="15.2 1.3 1.3 1.3" stroke-linecap="butt"/>
<g fill="none" stroke="#c0c0c0" stroke-width=".35">
<path d="M60 2.5v7.5M110 2.5v7.5M160 2.5v7.5M210 2.5v7.5M260 2.5v7.5M310 2.5v7.5M360 2.5v7.5M2.5 48.5h7.5M410 48.5h7.5M2.5 98.5h7.5M410 98.5h7.5M2.5 148.5h7.5"/>
<path d="M410 148.5h7.5M2.5 198.5h7.5M410 198.5h7.5M2.5 248.5h7.5M410 248.5h7.5M60 287v7.5M110 287v7.5M160 287v7.5M210 287v7.5M260 287v7.5M310 287v7.5M360 287v7.5"/>
</g>
<g fill="none" stroke="#c0c0c0" stroke-width=".5">
<path d="M249.1 257h160.9M249.1 250h79.7M261.3 257v20.4M286 257v20.4M306.2 250v27.4M328.8 242.3v44.7M410 242.3h-160.9v44.7M249.1 272.6h160.9M249.1 267.4h160.9M249.1 262.2h160.9M249.1 277.4h160.9M382.7 277.4v5.4"/>
<path d="M249.1 282.8h160.9M311 282.8v4.2M373 282.8v4.2"/>
</g>
<path d="M10 10h400v277h-400z" fill="none" stroke="#c0c0c0" stroke-width=".7"/>
<g fill="#808080">
<path d="M99.2 180.8l3.2-.5v1zM84.3 180.3l3.4 .5-3.4 .5z"/>
<path d="M40.1 158.2l3.4-.5v1zM99.9 157.7l3.3 .5-3.3 .5zM82.9 216l3.2 .5-3.2 .5zM92.1 216.5l3.4-.5v1zM95.8 154.5l3.4 .5-3.4 .6zM103.2 155l3.3-.5v1.1z"/>
<path d="M59.9 190.8l3.2 .5-3.2 .5zM80.2 191.3l3.3-.5v1z"/>
<path d="M61.3 238.9l3.4 .5-3.4 .5zM78.7 239.4l3.3-.5v1z"/>
<path d="M27.4 270l.5 3.4h-1zM26.9 258.8h1l-.5 3.2zM21.8 258.8h1l-.5 3.2zM22.3 232.1l.5 3.2h-1zM110.6 266.7h1l-.5 3.3zM111.1 234.1l.5 3.2h-1z"/>
<path d="M37.9 220.1l.5 3.2h-1zM37.4 206.8h1l-.5 3.2zM68.4 230.7h1l-.5 3.4zM68.9 185.1l.5 3.2h-1z"/>
<path d="M33.4 165.1l.5 3.2h-1.1zM32.8 266.7h1.1l-.5 3.3zM110.6 205.7h1l-.5 3.4zM111.1 221l.5 3.4h-1zM118.6 201.8h1.1l-.5 3.2zM119.2 225l.5 3.3h-1.1zM109.1 161.7h1.1l-.5 3.4zM109.7 187l.5 3.4h-1.1z"/>
<path d="M78.8 281.4l3.4 .6-3.4 .5zM96.2 282l3.2-.6v1.1zM81.8 275.3l3.4 .5-3.4 .5zM93.2 275.8l3.2-.5v1z"/>
<path d="M153.1 159.3l3.3-.6v1.1zM229.8 158.7l3.3 .6-3.3 .5z"/>
<path d="M176.1 247.7l3.3-.5v1zM206.8 247.2l3.3 .5-3.3 .5z"/>
<path d="M170.1 234.2h1l-.5 3.4zM170.6 254.6l.5 3.2h-1z"/>
</g>
<g font-size="8.1">
<text x="27.8" y="8">8</text>
<text x="82.8" y="8">7</text>
<text x="132.8" y="8">6</text>
<text x="182.8" y="8">5</text>
<text x="232.8" y="8">4</text>
<text x="282.8" y="8">3</text>
<text x="332.8" y="8">2</text>
<text x="387.8" y="8">1</text>
<text x="3" y="27.2">F</text>
<text x="413" y="27.2">F</text>
<text x="2.8" y="76.5">E</text>
<text x="412.8" y="76.5">E</text>
<text x="2" y="126.5">D</text>
<text x="412" y="126.5">D</text>
<text x="1.7" y="176.5">C</text>
<text x="411.7" y="176.5">C</text>
<text x="2.7" y="226.5">B</text>
<text x="412.7" y="226.5">B</text>
<text x="2" y="275.7">A</text>
<text x="412" y="275.7">A</text>
<text x="27.8" y="295">8</text>
<text x="82.8" y="295">7</text>
<text x="132.8" y="295">6</text>
<text x="182.8" y="295">5</text>
<text x="232.8" y="295">4</text>
<text x="282.8" y="295">3</text>
<text x="332.8" y="295">2</text>
<text x="387.8" y="295">1</text>
</g>
<g font-size="4.7">
<text x="244.2" y="35">ITEM NO.</text>
<text x="275" y="35">PART NUMBER</text>
<text x="336.6" y="35">DESCRIPTION</text>
<text x="394.2" y="35">QTY.</text>
<text x="267.6" y="41.5">BEARING BLOCK</text>
<text x="252.9" y="43.8">1</text>
<text x="267.6" y="46">(T75-1B)</text>
<text x="320.2" y="43.8">80X105X63 MM (VMC PART)</text>
<text x="396.7" y="43.8">12</text>
</g>
<g font-size="4.7" fill="#808080">
<text x="97.6" y="154">4.00</text>
<text x="71" y="157.2">63.00</text>
<text x="193.2" y="158.2">80.00</text>
<text x="87.3" y="179.7">11.50</text>
<text x="108.7" y="182.3" transform="rotate(-90 108.7 182.3)">22.00</text>
<text x="68" y="190.3">17.00</text>
<text x="86.2" y="215.4">M6</text>
<text x="36.9" y="220.1" transform="rotate(-90 36.9 220.1)">M10</text>
<text x="67.9" y="216.8" transform="rotate(-90 67.9 216.8)">49.00</text>
<text x="110" y="219.6" transform="rotate(-90 110 219.6)">12.00</text>
<text x="118.1" y="218.6" transform="rotate(-90 118.1 218.6)">20.00</text>
<text x="66.4" y="238.4">14.00</text>
<text x="32.4" y="243" transform="rotate(-90 32.4 243)">105.00</text>
<text x="21.3" y="248.7" transform="rotate(-90 21.3 248.7)">30.00</text>
<text x="110.1" y="248.7" transform="rotate(-90 110.1 248.7)">36.00</text>
<text x="169.6" y="251" transform="rotate(-90 169.6 251)">17.00</text>
<text x="192" y="246.6">34.00</text>
<text x="26.4" y="271.6" transform="rotate(-90 26.4 271.6)">8.00</text>
<text x="87.7" y="274.7">8.00</text>
<text x="86.4" y="280.9">14.00</text>
</g>
<text font-size="3.9" x="316.7" y="286.4">A3</text>
<g font-size="3.5">
<text x="252.2" y="247.7">TITLE - RETRACTABLE ROOF</text>
<text x="251.2" y="254.8">DWG NO - NTPL277-PM</text>
<text x="307.6" y="254.8">QTY - 1</text>
</g>
<g font-size="2.8">
<text x="367.5" y="247.7">NIHVA TECHNOLOGIES</text>
<text x="367.5" y="250.5">PVT.LTD.PUNE</text>
<text x="269.8" y="260.4">NAME</text>
<text x="287.8" y="260.4">SIGNATURE</text>
<text x="313.9" y="260.5">DATE</text>
<text x="330.9" y="260.5">PROJECT NO - NTPL277-PM</text>
<text x="250.3" y="265.7">DRAWN</text>
<text x="271.2" y="265.7">J.P.</text>
<text x="310.9" y="265.5">03-03-2025</text>
<text x="330.9" y="265.5">PRODUCT - RETRACTABLE ROOF</text>
<text x="250.2" y="271.1">CHK'D</text>
<text x="250.2" y="275.8">APPV'D</text>
<text x="271.3" y="271.1">S.W</text>
<text x="271.3" y="275.8">V.T.</text>
<text x="310.8" y="270.6">03-03-2025</text>
<text x="310.8" y="275.8">03-03-2025</text>
<text x="330.7" y="270.6">SITE LOCATION - AYODHYA</text>
<text x="250.7" y="281.1">if any queries contact -</text>
<text x="284.3" y="281.1">supportautomation@nihva.com</text>
<text x="330.7" y="281.1">REVISION -</text>
<text x="250.7" y="285.6">ALL DIMENSION ARE IN mm</text>
<text x="330.7" y="285.6">SCALE -</text>
</g>
<text font-size="2.1" x="368.1" y="255.1">Website - www.nihva.com</text>
<text font-size="2" x="375.7" y="285.6">SHEET 1 OF 1</text>
</svg>
